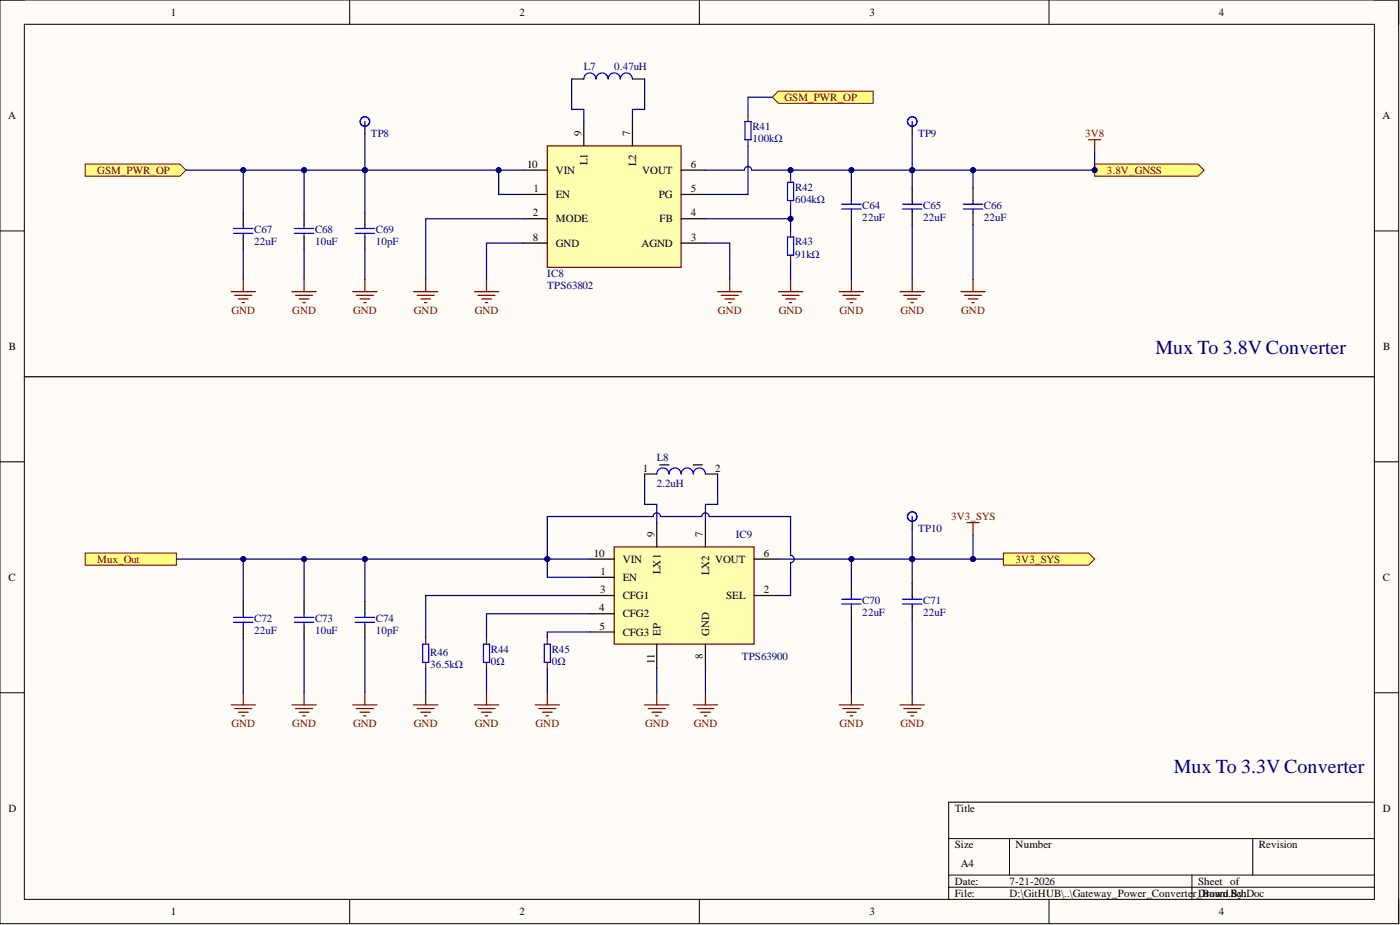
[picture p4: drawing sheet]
<svg xmlns="http://www.w3.org/2000/svg" width="292mm" height="193mm" viewBox="0 0 292 193" stroke-linecap="round" stroke-linejoin="round" font-family="sans-serif">
<path d="M0 0h291.8v192.7h-291.8z" fill-rule="evenodd" fill="#fffcf8"/>
<path d="M0 0h291.8v192.7h-291.8z" fill="none" stroke="#000" stroke-width=".21"/>
<path d="M5.1 5.1h281.7v182.5h-281.7z" fill-rule="evenodd" fill="#fffcf8"/>
<g fill="none" stroke="#000" stroke-width=".21">
<path d="M0 0h5.1M73 0v5.1M145.9 0v5.1M218.9 0v5.1M286.8 0h5v5.1M5.1 5.1h281.7v182.5h-281.7zM0 48.2h5.1M286.8 48.2h5M0 96.3h5.1M286.8 96.3h5M0 144.5h5.1M286.8 144.5h5"/>
<path d="M197.9 174.9h88.9M210.6 174.9v7.7M261.4 174.9v7.7M286.8 167.3h-88.9v20.3M73 187.6v5.1M145.9 187.6v5.1M197.9 182.6h88.9M197.9 185.1h88.9M218.9 187.6v5.1M248.7 182.6v5M291.8 187.6v5.1"/>
</g>
<g fill="none" stroke="#800000" stroke-width=".25">
<path d="M86.3 147.1h5.1M87 147.8h3.6M87.8 148.6h2M88.6 149.3h.5M88.8 144.5v2.6M99 147.1h5M99.7 147.8h3.6M100.5 148.6h2M101.3 149.3h.5M101.5 144.5v2.6M111.7 147.1h5M112.4 147.8h3.6"/>
<path d="M113.2 148.6h2M113.9 149.3h.5M114.2 144.5v2.6M134.5 147.1h5.1M135.3 147.8h3.5M136 148.6h2M136.8 149.3h.5M137 144.5v2.6M144.6 147.1h5.1M145.4 147.8h3.6M146.2 148.6h2M146.9 149.3h.5"/>
<path d="M147.2 144.5v2.6"/>
</g>
<path d="M88.8 133.1v1.3M88.8 138.2v1.2" fill="none" stroke="#980000" stroke-width=".25"/>
<path d="M88.2 134.4h1.3v3.8h-1.3z" fill="none" stroke="#00f" stroke-width=".25"/>
<path d="M128.2 114.1h29.1v20.3h-29.1z" fill-rule="evenodd" fill="#ffffb0"/>
<path d="M128.2 114.1h29.1v20.3h-29.1zM73.6 147.1h5.1M74.4 147.8h3.5M75.1 148.6h2M75.9 149.3h.5M76.1 144.5v2.6M187.8 147.1h5.1M188.5 147.8h3.6M189.3 148.6h2M190.1 149.3h.5M190.3 144.5v2.6" fill="none" stroke="#800000" stroke-width=".25"/>
<path d="M123.1 116.6h5.1M137 109v5.1M147.2 109v5.1M157.3 116.6h5.1M123.1 120.4h5.1M123.1 124.2h5.1M123.1 128h5.1M123.1 131.8h5.1M137 134.4v5M147.2 134.4v5M157.3 124.2h5.1" fill="none" stroke="#000" stroke-width=".25"/>
<path d="M209.4 115.4h17.7l1.3 1.2-1.3 1.3h-17.7z" fill-rule="evenodd" fill="#ffff80"/>
<path d="M209.4 115.4h17.7l1.3 1.2-1.3 1.3h-17.7z" fill="none" stroke="#800000" stroke-width=".21"/>
<path d="M5.1 78.6h281.7" fill="none" stroke="#000" stroke-width=".25"/>
<path d="M175.1 147.1h5.1M175.9 147.8h3.5M176.6 148.6h2M177.4 149.3h.5M177.6 144.5v2.6" fill="none" stroke="#800000" stroke-width=".25"/>
<path d="M114.2 30.4h27.9v25.4h-27.9z" fill-rule="evenodd" fill="#ffffb0"/>
<path d="M114.2 30.4h27.9v25.4h-27.9z" fill="none" stroke="#800000" stroke-width=".25"/>
<path d="M119.3 16.5h2.5M132 16.5h2.5M109.1 35.5h5.1M121.8 25.4v5M132 25.4v5M142.1 35.5h5.1M109.1 40.6h5.1M109.1 45.6h5.1M109.1 50.7h5.1M142.1 40.6h5.1M142.1 45.6h5.1M142.1 50.7h5.1" fill="none" stroke="#000" stroke-width=".25"/>
<path d="M121.8 16.5a1.27 1.27 0 0 1 1.3-1.3 1.27 1.27 0 0 1 1.2 1.3 1.27 1.27 0 0 1 1.3-1.3 1.27 1.27 0 0 1 1.3 1.3 1.27 1.27 0 0 1 1.3-1.3 1.27 1.27 0 0 1 1.2 1.3 1.27 1.27 0 0 1 1.3-1.3 1.27 1.27 0 0 1 1.3 1.3" fill="none" stroke="#00f" stroke-width=".25"/>
<path d="M17.8 115.4h19v2.5h-19z" fill-rule="evenodd" fill="#ffff80"/>
<path d="M17.8 115.4h19v2.5h-19z" fill="none" stroke="#800000" stroke-width=".21"/>
<g fill="none" stroke="#800000" stroke-width=".25">
<path d="M227.1 29.2h2.6M228.4 29.2v2.5M76.1 58.3v2.5M88.8 58.3v2.5M101.5 58.3v2.5M152.3 58.3v2.5M164.9 58.3v2.5M177.6 58.3v2.5M190.3 58.3v2.5M203 58.3v2.5M73.6 60.8h5.1M74.4 61.6h3.5"/>
<path d="M75.1 62.4h2M75.9 63.1h.5M86.3 60.8h5.1M87 61.6h3.6M87.8 62.4h2M88.6 63.1h.5M99 60.8h5M99.7 61.6h3.6M100.5 62.4h2M101.3 63.1h.5M149.7 60.8h5.1M150.5 61.6h3.5"/>
<path d="M151.2 62.4h2.1M152 63.1h.5M162.4 60.8h5.1M163.2 61.6h3.5M163.9 62.4h2.1M164.7 63.1h.5M175.1 60.8h5.1M175.9 61.6h3.5M176.6 62.4h2M177.4 63.1h.5M187.8 60.8h5.1M188.5 61.6h3.6"/>
<path d="M189.3 62.4h2M190.1 63.1h.5M200.5 60.8h5M201.2 61.6h3.6M202 62.4h2M202.8 63.1h.5M201.7 109h2.6M203 109v2.6"/>
</g>
<path d="M164.9 36.8v1.2M164.9 41.8v1.3M164.9 48.2v1.2M164.9 53.2v1.3" fill="none" stroke="#980000" stroke-width=".25"/>
<g fill="none" stroke="#00f" stroke-width=".25">
<path d="M164.3 38h1.3v3.8h-1.3zM164.3 49.4h1.3v3.8h-1.3z"/>
<circle cx="76.1" cy="25.4" r=".98"/>
<circle cx="76.1" cy="25.4" r=".99"/>
<circle cx="190.3" cy="25.4" r=".98"/>
<circle cx="190.3" cy="107.8" r=".98"/>
</g>
<path d="M76.1 25.4v2.5M190.3 25.4v2.5M190.3 107.8v2.5" fill="none" stroke="#000" stroke-width=".25"/>
<path d="M228.4 34.2h21.6l1.2 1.3-1.2 1.3h-21.6z" fill-rule="evenodd" fill="#ffff80"/>
<path d="M228.4 34.2h21.6l1.2 1.3-1.2 1.3h-21.6z" fill="none" stroke="#800000" stroke-width=".21"/>
<circle cx="228.4" cy="35.5" r=".51" fill="#000080"/>
<circle cx="228.4" cy="35.5" r=".51" fill="none" stroke="#000080" stroke-width=".21"/>
<path d="M177.6 39.3v2.5M190.3 39.3v2.5M203 39.3v2.5M177.6 44.4v2.5M190.3 44.4v2.5M203 44.4v2.5M177.6 121.7v2.5M177.6 126.8v2.5M190.3 121.7v2.5M190.3 126.8v2.5" fill="none" stroke="#000" stroke-width=".25"/>
<g fill="none" stroke="#00f" stroke-width=".25">
<path d="M175.6 42.6h4.1M175.6 43.6h4.1M177.6 41.8v.8M177.6 43.6v.8M188.3 42.6h4.1M188.3 43.6h4.1M190.3 41.8v.8M190.3 43.6v.8M201 42.6h4M201 43.6h4M203 41.8v.8M203 43.6v.8"/>
<path d="M175.6 125h4.1M175.6 126h4.1M177.6 124.2v.8M177.6 126v.8M188.3 125h4.1M188.3 126h4.1M190.3 124.2v.8M190.3 126v.8"/>
</g>
<path d="M17.8 34.2h19.7l1.3 1.3-1.3 1.3h-19.7z" fill-rule="evenodd" fill="#ffff80"/>
<path d="M17.8 34.2h19.7l1.3 1.3-1.3 1.3h-19.7z" fill="none" stroke="#800000" stroke-width=".21"/>
<g fill="none" stroke="#800000" stroke-width=".25">
<path d="M50.8 58.3v2.5M63.4 58.3v2.5M48.2 60.8h5.1M49 61.6h3.5M49.7 62.4h2.1M50.5 63.1h.5M60.9 60.8h5.1M61.7 61.6h3.5M62.4 62.4h2.1M63.2 63.1h.5M48.2 147.1h5.1M49 147.8h3.5"/>
<path d="M49.7 148.6h2.1M50.5 149.3h.5M50.8 144.5v2.6M60.9 147.1h5.1M61.7 147.8h3.5M62.4 148.6h2.1M63.2 149.3h.5M63.4 144.5v2.6"/>
</g>
<g fill="none" stroke="#000" stroke-width=".25">
<path d="M50.8 44.4v2.5M50.8 49.4v2.6M63.4 44.4v2.5M63.4 49.4v2.6M76.1 44.4v2.5M76.1 49.4v2.6M134.5 98.9h2.5M137.7 97h1.9M144.6 97h1.9M147.2 98.9h2.5M50.8 125.5v2.5M50.8 130.6v2.5"/>
<path d="M63.4 125.5v2.5M63.4 130.6v2.5M76.1 125.5v2.5M76.1 130.6v2.5"/>
</g>
<g fill="none" stroke="#00f" stroke-width=".25">
<path d="M155.4 25.4h1.3v3.8h-1.3zM48.7 47.7h4.1M48.7 48.7h4.1M50.8 46.9v.8M50.8 48.7v.7M61.4 47.7h4.1M61.4 48.7h4.1M63.4 46.9v.8M63.4 48.7v.7M74.1 47.7h4.1M74.1 48.7h4.1M76.1 46.9v.8"/>
<path d="M76.1 48.7v.7M137 98.9a1.27 1.27 0 0 1 1.3-1.3 1.27 1.27 0 0 1 1.3 1.3 1.27 1.27 0 0 1 1.2-1.3 1.27 1.27 0 0 1 1.3 1.3 1.27 1.27 0 0 1 1.3-1.3 1.27 1.27 0 0 1 1.2 1.3 1.27 1.27 0 0 1 1.3-1.3 1.27 1.27 0 0 1 1.3 1.3M48.7 128.8h4.1M48.7 129.8h4.1M50.8 128v.8M50.8 129.8v.8M61.4 128.8h4.1M61.4 129.8h4.1M63.4 128v.8M63.4 129.8v.8M74.1 128.8h4.1M74.1 129.8h4.1"/>
<path d="M76.1 128v.8M76.1 129.8v.8M100.9 134.4h1.2v3.8h-1.2zM113.6 134.4h1.2v3.8h-1.2z"/>
</g>
<path d="M156.1 24.1v1.3M156.1 29.2v1.2M101.5 133.1v1.3M101.5 138.2v1.2M114.2 133.1v1.3M114.2 138.2v1.2" fill="none" stroke="#980000" stroke-width=".25"/>
<path d="M161.1 20.3l1.3-1.3h19.8v2.5h-19.8z" fill-rule="evenodd" fill="#ffff80"/>
<path d="M161.1 20.3l1.3-1.3h19.8v2.5h-19.8z" fill="none" stroke="#800000" stroke-width=".21"/>
<path d="M134.5 98.9v6.3h2.5v3.8M149.7 98.9v6.3h-2.5v3.8M177.6 116.6v5.1M76.1 133.1v11.4M88.8 139.4v5.1M137 139.4v5.1M147.2 139.4v5.1" fill="none" stroke="#000080" stroke-width=".25"/>
<circle cx="177.6" cy="116.6" r=".51" fill="#000080"/>
<circle cx="177.6" cy="116.6" r=".51" fill="none" stroke="#000080" stroke-width=".21"/>
<path d="M119.3 16.5v6.3h2.5v2.6M134.5 16.5v6.3h-2.5v2.6M104 35.5v5.1h5.1M76.1 52v6.3" fill="none" stroke="#000080" stroke-width=".25"/>
<circle cx="104" cy="35.5" r=".51" fill="#000080"/>
<circle cx="104" cy="35.5" r=".51" fill="none" stroke="#000080" stroke-width=".21"/>
<path d="M109.1 45.6h-20.3v12.7M109.1 50.7h-7.6v7.6M147.2 50.7h5.1v7.6M147.2 45.6h17.7" fill="none" stroke="#000080" stroke-width=".25"/>
<circle cx="164.9" cy="45.6" r=".51" fill="#000080"/>
<circle cx="164.9" cy="45.6" r=".51" fill="none" stroke="#000080" stroke-width=".21"/>
<path d="M164.9 43.1v5.1M164.9 54.5v3.8" fill="none" stroke="#000080" stroke-width=".25"/>
<circle cx="164.9" cy="45.6" r=".51" fill="#000080"/>
<circle cx="164.9" cy="45.6" r=".51" fill="none" stroke="#000080" stroke-width=".21"/>
<path d="M164.9 35.5v1.3" fill="none" stroke="#000080" stroke-width=".25"/>
<circle cx="164.9" cy="35.5" r=".51" fill="#000080"/>
<circle cx="164.9" cy="35.5" r=".51" fill="none" stroke="#000080" stroke-width=".21"/>
<path d="M177.6 35.5v3.8" fill="none" stroke="#000080" stroke-width=".25"/>
<circle cx="177.6" cy="35.5" r=".51" fill="#000080"/>
<circle cx="177.6" cy="35.5" r=".51" fill="none" stroke="#000080" stroke-width=".21"/>
<path d="M76.1 35.5v8.9M156.1 30.4v10.2h-8.9M161.1 20.3h-5v3.8" fill="none" stroke="#000080" stroke-width=".25"/>
<circle cx="76.1" cy="35.5" r=".51" fill="#000080"/>
<circle cx="76.1" cy="35.5" r=".51" fill="none" stroke="#000080" stroke-width=".21"/>
<path d="M190.3 35.5v3.8" fill="none" stroke="#000080" stroke-width=".25"/>
<circle cx="190.3" cy="35.5" r=".51" fill="#000080"/>
<circle cx="190.3" cy="35.5" r=".51" fill="none" stroke="#000080" stroke-width=".21"/>
<path d="M76.1 116.6v8.9" fill="none" stroke="#000080" stroke-width=".25"/>
<circle cx="76.1" cy="116.6" r=".51" fill="#000080"/>
<circle cx="76.1" cy="116.6" r=".51" fill="none" stroke="#000080" stroke-width=".21"/>
<path d="M36.8 116.6h86.3" fill="none" stroke="#000080" stroke-width=".25"/>
<circle cx="114.2" cy="116.6" r=".51" fill="#000080"/>
<circle cx="114.2" cy="116.6" r=".51" fill="none" stroke="#000080" stroke-width=".21"/>
<circle cx="76.1" cy="116.6" r=".51" fill="#000080"/>
<circle cx="76.1" cy="116.6" r=".51" fill="none" stroke="#000080" stroke-width=".21"/>
<circle cx="63.4" cy="116.6" r=".51" fill="#000080"/>
<circle cx="63.4" cy="116.6" r=".51" fill="none" stroke="#000080" stroke-width=".21"/>
<circle cx="50.8" cy="116.6" r=".51" fill="#000080"/>
<circle cx="50.8" cy="116.6" r=".51" fill="none" stroke="#000080" stroke-width=".21"/>
<path d="M114.2 116.6v3.8h8.9" fill="none" stroke="#000080" stroke-width=".25"/>
<circle cx="114.2" cy="116.6" r=".51" fill="#000080"/>
<circle cx="114.2" cy="116.6" r=".51" fill="none" stroke="#000080" stroke-width=".21"/>
<path d="M190.3 27.9v7.6" fill="none" stroke="#000080" stroke-width=".25"/>
<circle cx="190.3" cy="35.5" r=".51" fill="#000080"/>
<circle cx="190.3" cy="35.5" r=".51" fill="none" stroke="#000080" stroke-width=".21"/>
<path d="M190.3 116.6v5.1" fill="none" stroke="#000080" stroke-width=".25"/>
<circle cx="190.3" cy="116.6" r=".51" fill="#000080"/>
<circle cx="190.3" cy="116.6" r=".51" fill="none" stroke="#000080" stroke-width=".21"/>
<path d="M190.3 110.3v6.3" fill="none" stroke="#000080" stroke-width=".25"/>
<circle cx="190.3" cy="116.6" r=".51" fill="#000080"/>
<circle cx="190.3" cy="116.6" r=".51" fill="none" stroke="#000080" stroke-width=".21"/>
<path d="M203 35.5v3.8" fill="none" stroke="#000080" stroke-width=".25"/>
<circle cx="203" cy="35.5" r=".51" fill="#000080"/>
<circle cx="203" cy="35.5" r=".51" fill="none" stroke="#000080" stroke-width=".21"/>
<path d="M76.1 27.9v7.6" fill="none" stroke="#000080" stroke-width=".25"/>
<circle cx="76.1" cy="35.5" r=".51" fill="#000080"/>
<circle cx="76.1" cy="35.5" r=".51" fill="none" stroke="#000080" stroke-width=".21"/>
<path d="M228.4 31.7v3.8h-71.6a.76 .76 0 0 0-.7-.8 .76 .76 0 0 0-.8 .8h-8.1" fill="none" stroke="#000080" stroke-width=".25"/>
<circle cx="164.9" cy="35.5" r=".51" fill="#000080"/>
<circle cx="164.9" cy="35.5" r=".51" fill="none" stroke="#000080" stroke-width=".21"/>
<circle cx="177.6" cy="35.5" r=".51" fill="#000080"/>
<circle cx="177.6" cy="35.5" r=".51" fill="none" stroke="#000080" stroke-width=".21"/>
<circle cx="190.3" cy="35.5" r=".51" fill="#000080"/>
<circle cx="190.3" cy="35.5" r=".51" fill="none" stroke="#000080" stroke-width=".21"/>
<circle cx="203" cy="35.5" r=".51" fill="#000080"/>
<circle cx="203" cy="35.5" r=".51" fill="none" stroke="#000080" stroke-width=".21"/>
<circle cx="228.4" cy="35.5" r=".51" fill="#000080"/>
<circle cx="228.4" cy="35.5" r=".51" fill="none" stroke="#000080" stroke-width=".21"/>
<path d="M177.6 46.9v11.4M190.3 46.9v11.4M203 46.9v11.4M162.4 116.6h27.9M123.1 124.2h-34.3v8.9" fill="none" stroke="#000080" stroke-width=".25"/>
<circle cx="177.6" cy="116.6" r=".51" fill="#000080"/>
<circle cx="177.6" cy="116.6" r=".51" fill="none" stroke="#000080" stroke-width=".21"/>
<circle cx="190.3" cy="116.6" r=".51" fill="#000080"/>
<circle cx="190.3" cy="116.6" r=".51" fill="none" stroke="#000080" stroke-width=".21"/>
<path d="M190.3 116.6h19.1" fill="none" stroke="#000080" stroke-width=".25"/>
<circle cx="190.3" cy="116.6" r=".51" fill="#000080"/>
<circle cx="190.3" cy="116.6" r=".51" fill="none" stroke="#000080" stroke-width=".21"/>
<circle cx="203" cy="116.6" r=".51" fill="#000080"/>
<circle cx="203" cy="116.6" r=".51" fill="none" stroke="#000080" stroke-width=".21"/>
<path d="M203 111.6v5" fill="none" stroke="#000080" stroke-width=".25"/>
<circle cx="203" cy="116.6" r=".51" fill="#000080"/>
<circle cx="203" cy="116.6" r=".51" fill="none" stroke="#000080" stroke-width=".21"/>
<path d="M38.8 35.5h70.3M177.6 129.3v15.2M190.3 129.3v15.2" fill="none" stroke="#000080" stroke-width=".25"/>
<circle cx="50.8" cy="35.5" r=".51" fill="#000080"/>
<circle cx="50.8" cy="35.5" r=".51" fill="none" stroke="#000080" stroke-width=".21"/>
<circle cx="63.4" cy="35.5" r=".51" fill="#000080"/>
<circle cx="63.4" cy="35.5" r=".51" fill="none" stroke="#000080" stroke-width=".21"/>
<circle cx="76.1" cy="35.5" r=".51" fill="#000080"/>
<circle cx="76.1" cy="35.5" r=".51" fill="none" stroke="#000080" stroke-width=".21"/>
<circle cx="104" cy="35.5" r=".51" fill="#000080"/>
<circle cx="104" cy="35.5" r=".51" fill="none" stroke="#000080" stroke-width=".21"/>
<path d="M63.4 116.6v8.9M50.8 133.1v11.4M63.4 133.1v11.4M101.5 139.4v5.1M114.2 139.4v5.1M123.1 131.8h-8.9v1.3M123.1 128h-21.6v5.1" fill="none" stroke="#000080" stroke-width=".25"/>
<circle cx="63.4" cy="116.6" r=".51" fill="#000080"/>
<circle cx="63.4" cy="116.6" r=".51" fill="none" stroke="#000080" stroke-width=".21"/>
<path d="M50.8 116.6v8.9" fill="none" stroke="#000080" stroke-width=".25"/>
<circle cx="50.8" cy="116.6" r=".51" fill="#000080"/>
<circle cx="50.8" cy="116.6" r=".51" fill="none" stroke="#000080" stroke-width=".21"/>
<path d="M114.2 116.6v-8.8h22.1a.76 .76 0 0 1 .7-.8 .76 .76 0 0 1 .8 .8h8.6a.76 .76 0 0 1 .8-.8 .76 .76 0 0 1 .7 .8h17v8.1a.76 .76 0 0 1 .8 .7 .76 .76 0 0 1-.8 .8v6.8h-2.5" fill="none" stroke="#000080" stroke-width=".25"/>
<circle cx="114.2" cy="116.6" r=".51" fill="#000080"/>
<circle cx="114.2" cy="116.6" r=".51" fill="none" stroke="#000080" stroke-width=".21"/>
<path d="M63.4 35.5v8.9M50.8 52v6.3M63.4 52v6.3" fill="none" stroke="#000080" stroke-width=".25"/>
<circle cx="63.4" cy="35.5" r=".51" fill="#000080"/>
<circle cx="63.4" cy="35.5" r=".51" fill="none" stroke="#000080" stroke-width=".21"/>
<path d="M50.8 35.5v8.9" fill="none" stroke="#000080" stroke-width=".25"/>
<circle cx="50.8" cy="35.5" r=".51" fill="#000080"/>
<circle cx="50.8" cy="35.5" r=".51" fill="none" stroke="#000080" stroke-width=".21"/>
<g font-size="4.1" fill="#000080">
<text x="241.1" y="73.9">Mux To 3.8V Converter</text>
<text x="244.9" y="161.3">Mux To 3.3V Converter</text>
</g>
<g font-size="2.3">
<text x="35.6" y="3.3">1</text>
<text x="108.4" y="3.3">2</text>
<text x="181.4" y="3.3">3</text>
<text x="254.3" y="3.3">4</text>
<text x="1.7" y="24.8">A</text>
<text x="121.3" y="28.4" transform="rotate(-90 121.3 28.4)">9</text>
<text x="131.4" y="28.4" transform="rotate(-90 131.4 28.4)">7</text>
<text x="288.4" y="24.8">A</text>
<text x="110" y="35">10</text>
<text x="122.6" y="34.5" transform="rotate(-90 122.6 34.5)">L1</text>
<text x="132.7" y="34.6" transform="rotate(-90 132.7 34.6)">L2</text>
<text x="144.1" y="35">6</text>
<text x="111.3" y="40.1">1</text>
<text x="116" y="41.3">EN</text>
<text x="116" y="36.3">VIN</text>
<text x="134" y="36.3">VOUT</text>
<text x="137.5" y="41.3">PG</text>
<text x="144.1" y="40.1">5</text>
<text x="111.1" y="45.1">2</text>
<text x="116" y="46.4">MODE</text>
<text x="137.6" y="46.4">FB</text>
<text x="144.1" y="45.1">4</text>
<text x="111.1" y="50.2">8</text>
<text x="116" y="51.5">GND</text>
<text x="133.8" y="51.5">AGND</text>
<text x="144.1" y="50.2">3</text>
<text x="1.9" y="73">B</text>
<text x="288.6" y="73">B</text>
<text x="134.2" y="98.4">1</text>
<text x="149.2" y="98.4">2</text>
<text x="136.5" y="112.1" transform="rotate(-90 136.5 112.1)">9</text>
<text x="146.7" y="112.1" transform="rotate(-90 146.7 112.1)">7</text>
<text x="123.9" y="116.1">10</text>
<text x="125.3" y="119.9">1</text>
<text x="129.9" y="117.4">VIN</text>
<text x="137.8" y="119.8" transform="rotate(-90 137.8 119.8)">LX1</text>
<text x="149.2" y="117.4">VOUT</text>
<text x="159.4" y="116.1">6</text>
<text x="1.8" y="121.2">C</text>
<text x="125.2" y="123.7">3</text>
<text x="129.9" y="121.2">EN</text>
<text x="129.9" y="125">CFG1</text>
<text x="147.9" y="120" transform="rotate(-90 147.9 120)">LX2</text>
<text x="151.5" y="125">SEL</text>
<text x="159.4" y="123.7">2</text>
<text x="288.5" y="121.2">C</text>
<text x="125" y="127.5">4</text>
<text x="125.1" y="131.3">5</text>
<text x="129.9" y="128.8">CFG2</text>
<text x="129.9" y="132.6">CFG3</text>
<text x="137.8" y="132.6" transform="rotate(-90 137.8 132.6)">EP</text>
<text x="146.7" y="137.4" transform="rotate(-90 146.7 137.4)">8</text>
<text x="147.9" y="132.6" transform="rotate(-90 147.9 132.6)">GND</text>
<text x="136.5" y="138.4" transform="rotate(-90 136.5 138.4)">11</text>
<text x="1.8" y="169.4">D</text>
<text x="199.2" y="169.4">Title</text>
<text x="288.5" y="169.4">D</text>
<text x="199.2" y="177">Size</text>
<text x="211.9" y="177">Number</text>
<text x="262.6" y="177">Revision</text>
<text x="199.2" y="184.6">Date:</text>
<text x="200.5" y="180.8">A4</text>
<text x="210.6" y="184.6">7-21-2026</text>
<text x="250" y="184.6">Sheet of</text>
<text x="35.6" y="190.9">1</text>
<text x="108.4" y="190.9">2</text>
<text x="181.4" y="190.9">3</text>
<text x="199.2" y="187.1">File:</text>
<text x="210.6" y="187.1">D:\GitHUB\..\Gateway_Power_Converter_DBoard.By:Doc</text>
<text x="251.6" y="187.1">rawn Sch</text>
<text x="254.3" y="190.9">4</text>
</g>
<g font-size="2.3" fill="#000080">
<text x="121.8" y="14.7">L7</text>
<text x="128.2" y="14.7">0.47uH</text>
<text x="77.4" y="28.6">TP8</text>
<text x="157" y="27.1">R41</text>
<text x="157" y="29.7">100kΩ</text>
<text x="191.6" y="28.6">TP9</text>
<text x="165.9" y="39.8">R42</text>
<text x="165.9" y="42.3">604kΩ</text>
<text x="179.9" y="43.6">C64</text>
<text x="179.9" y="46.1">22uF</text>
<text x="192.6" y="43.6">C65</text>
<text x="192.6" y="46.1">22uF</text>
<text x="205.3" y="43.6">C66</text>
<text x="205.3" y="46.1">22uF</text>
<text x="53" y="48.7">C67</text>
<text x="53" y="51.2">22uF</text>
<text x="65.7" y="48.7">C68</text>
<text x="65.7" y="51.2">10uF</text>
<text x="78.4" y="48.7">C69</text>
<text x="78.4" y="51.2">10pF</text>
<text x="165.9" y="51.2">R43</text>
<text x="165.9" y="53.7">91kΩ</text>
<text x="114.2" y="57.8">IC8</text>
<text x="114.2" y="60.3">TPS63802</text>
<text x="137" y="96.3">L8</text>
<text x="137" y="101.7">2.2uH</text>
<text x="153.5" y="112.3">IC9</text>
<text x="191.6" y="111.1">TP10</text>
<text x="53" y="129.8">C72</text>
<text x="65.7" y="129.8">C73</text>
<text x="78.4" y="129.8">C74</text>
<text x="179.9" y="126">C70</text>
<text x="179.9" y="128.5">22uF</text>
<text x="192.6" y="126">C71</text>
<text x="192.6" y="128.5">22uF</text>
<text x="53" y="132.4">22uF</text>
<text x="65.7" y="132.4">10uF</text>
<text x="78.4" y="132.4">10pF</text>
<text x="89.7" y="136.8">R46</text>
<text x="102.4" y="136.2">R44</text>
<text x="115.1" y="136.2">R45</text>
<text x="154.8" y="137.7">TPS63900</text>
<text x="89.7" y="139.4">36.5kΩ</text>
<text x="102.4" y="138.7">0Ω</text>
<text x="115.1" y="138.7">0Ω</text>
</g>
<g font-size="2.3" fill="#800000">
<text x="163.7" y="21">GSM_PWR_OP</text>
<text x="226.4" y="28.6">3V8</text>
<text x="20.3" y="36.3">GSM_PWR_OP</text>
<text x="230.9" y="36.3">3.8V_GNSS</text>
<text x="48.3" y="65.4">GND</text>
<text x="61" y="65.4">GND</text>
<text x="73.7" y="65.4">GND</text>
<text x="86.4" y="65.4">GND</text>
<text x="99.1" y="65.4">GND</text>
<text x="149.8" y="65.4">GND</text>
<text x="162.5" y="65.4">GND</text>
<text x="175.2" y="65.4">GND</text>
<text x="187.9" y="65.4">GND</text>
<text x="200.6" y="65.4">GND</text>
<text x="198.4" y="108.5">3V3_SYS</text>
<text x="20.3" y="117.4">Mux_Out</text>
<text x="211.9" y="117.4">3V3_SYS</text>
<text x="48.3" y="151.6">GND</text>
<text x="61" y="151.6">GND</text>
<text x="73.7" y="151.6">GND</text>
<text x="86.4" y="151.6">GND</text>
<text x="99.1" y="151.6">GND</text>
<text x="111.7" y="151.6">GND</text>
<text x="134.6" y="151.6">GND</text>
<text x="144.7" y="151.6">GND</text>
<text x="175.2" y="151.6">GND</text>
<text x="187.9" y="151.6">GND</text>
</g>
</svg>
